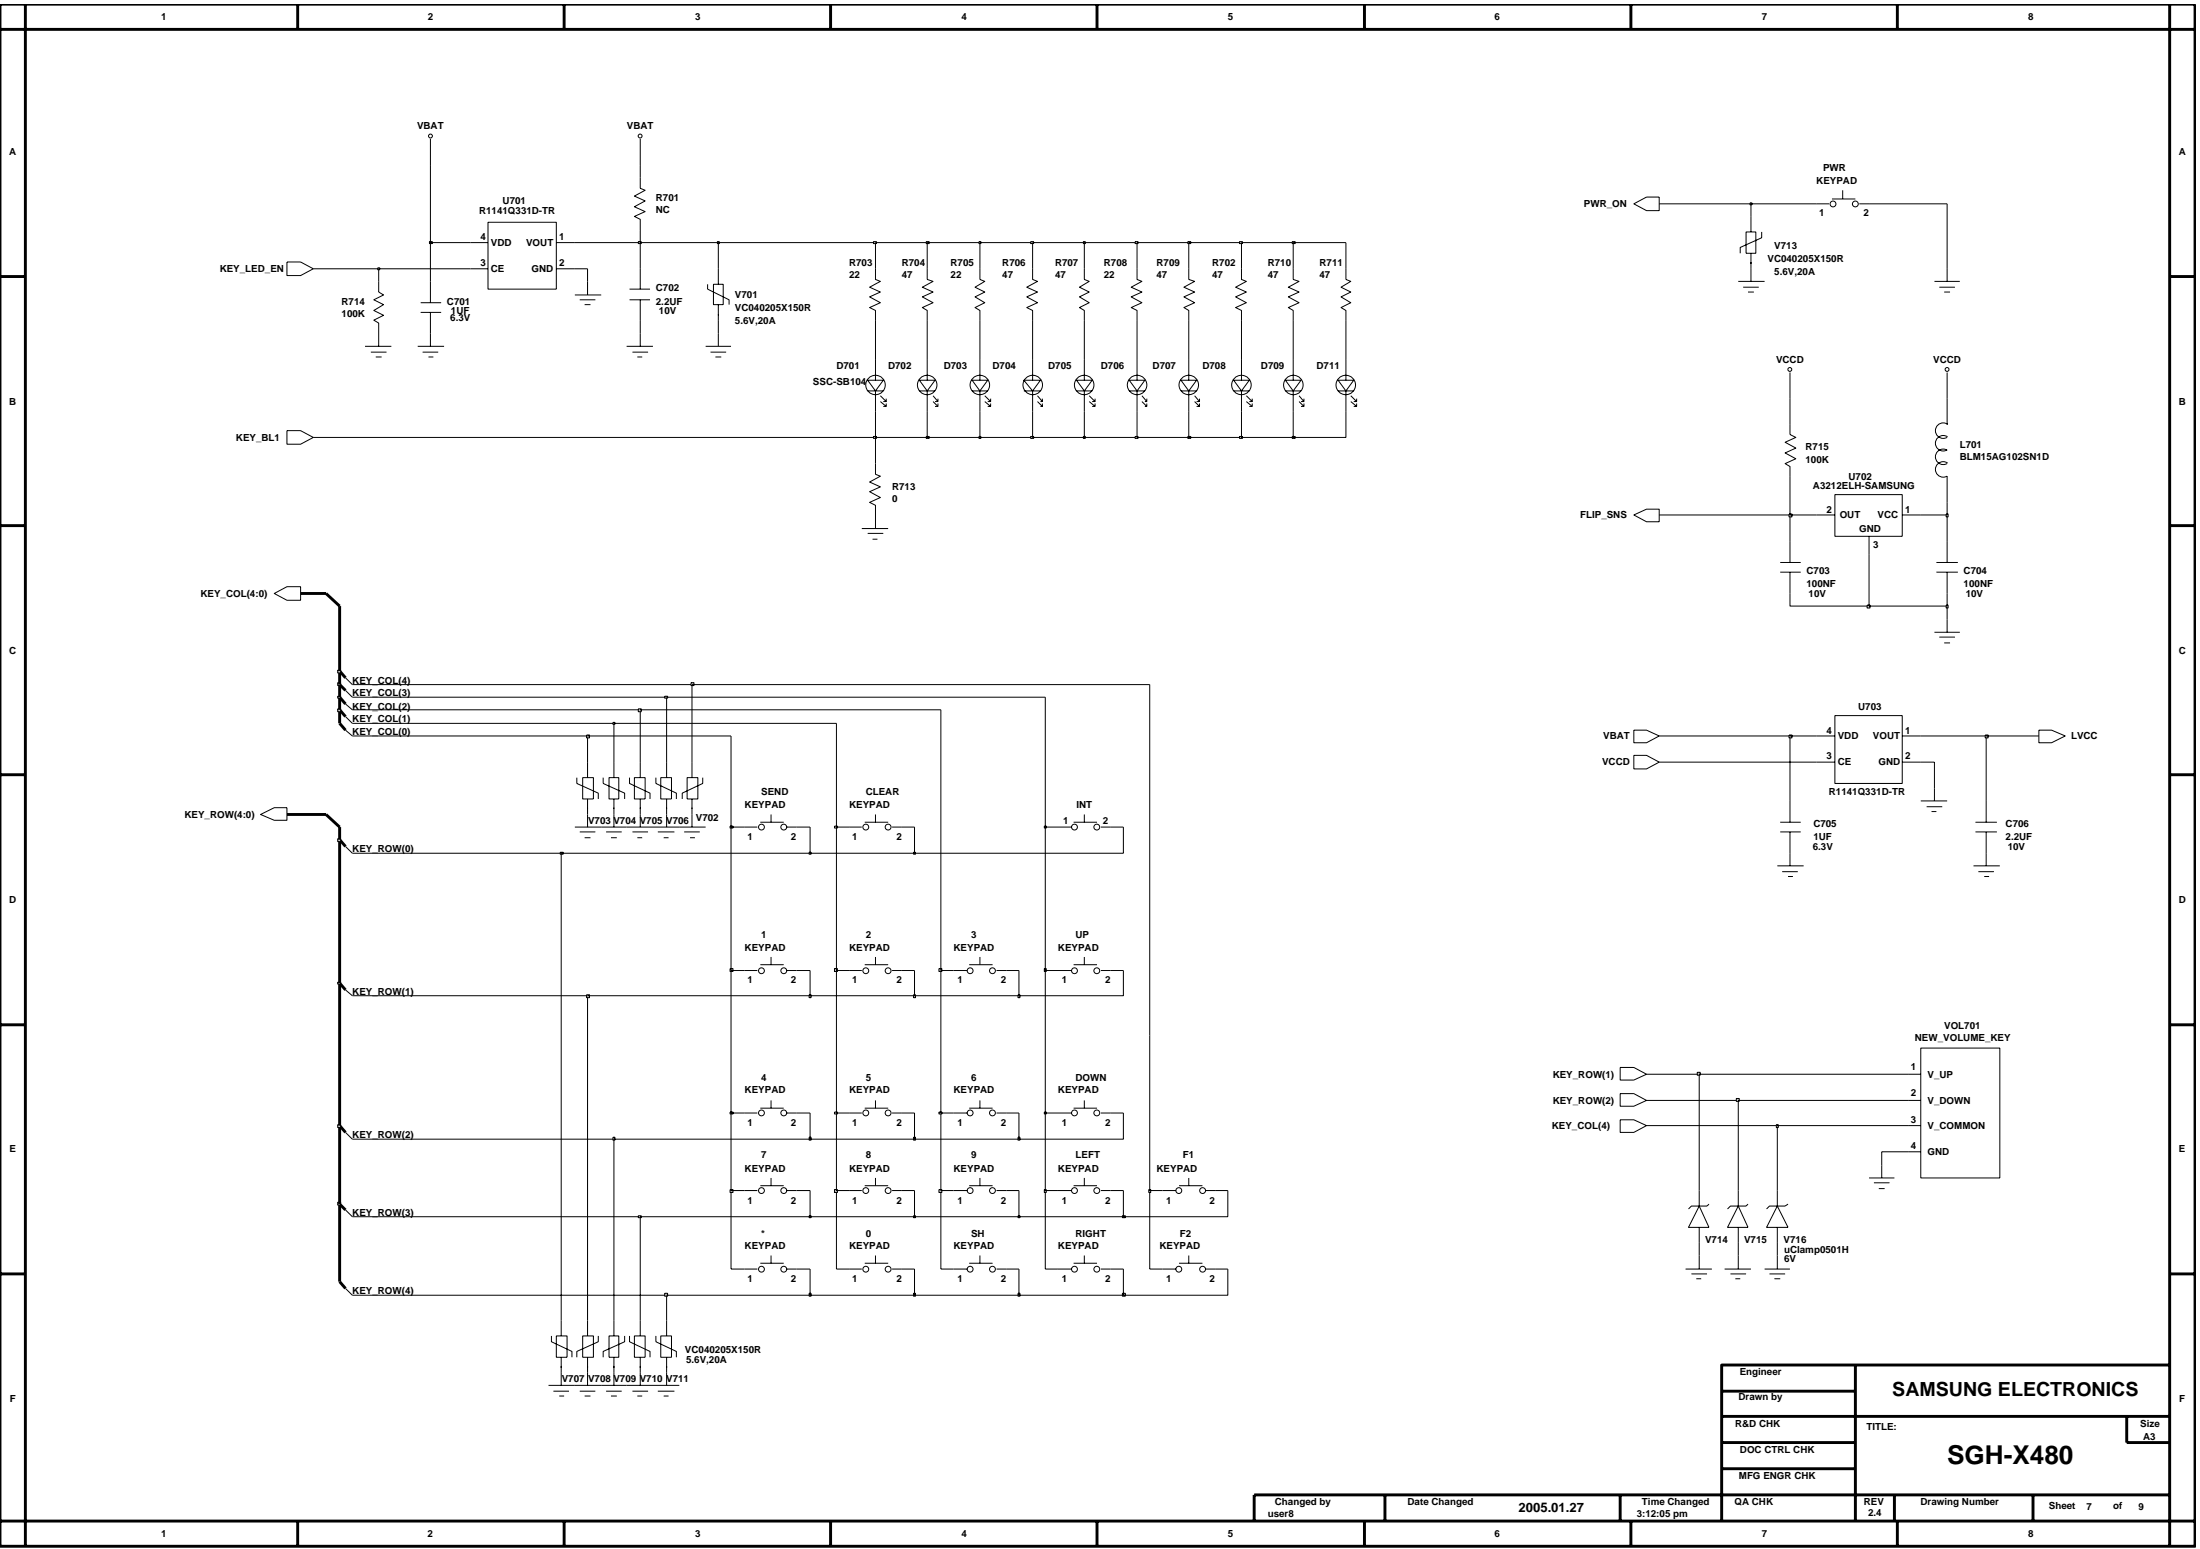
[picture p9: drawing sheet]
<svg xmlns="http://www.w3.org/2000/svg" width="192mm" height="135mm" viewBox="0 0 192 135" stroke-linecap="round" stroke-linejoin="round" font-family="sans-serif">
<g fill="none" stroke="#000" stroke-width=".09">
<path d="M37.5 12.1v2.3M42.6 19.4h5.9v5.8h-5.9zM55.9 15.5v.9l.4 .2-1 .5 1 .4-1 .5 1 .5-1 .4 .6 .2v1M55.9 12.1v2.3M142.5 17.8l1.1-.6h1.1v1.2h-1.1zM152.7 18.9v1.3M158.4 17.8h1.2M159.8 17.4h2M160.7 16.6v.8M162.2 17.8h.8M25 22.9h1.2l1.1 .5-1.1 .6h-1.2zM25 37.6h1.2l1.1 .6-1.1 .5h-1.2z"/>
<path d="M31.8 30.2h2.3M32.4 30.7h1.3M32.8 31.1h.5M33 24.5v1l.5 .2-.9 .5 .9 .4-.9 .5 .9 .4-.9 .4 .4 .3v2M36.4 30.2h2.3M36.7 27.2h1.8M36.7 26.4h1.8M36.9 30.7h1.3M37.4 31.1h.4M37.5 24.5v1.9M37.5 27.2v3M41 21.2h1.6"/>
<path d="M41 23.4h1.6M48.5 21.2h1.6M48.5 23.4h1.6M50.1 25.7h2.3M50.6 26.2h1.3M51 26.6h.5M51.3 24.5v1.2M54.7 30.2h2.3M54.9 26.2h1.8M54.9 25.2h1.8M55.2 30.7h1.3M55.6 31.1h.4"/>
<path d="M55.9 23.4v1.8M55.9 26.2v1.7M55.9 29.1v1.1M61.6 30.2h2.2M61.7 24.8v.4l1.9 1v.4M62 30.7h1.3M62.2 24.8h.9v1.8h-.9zM62.4 31.1h.5M62.7 23.4v1.4M62.7 26.6v1.3M62.7 29.1v1.1M75.7 33.2h1.4l-.7 .9z"/>
<path d="M75.7 34.1h1.4M76.4 23.4v1l.4 .1-.9 .6 .9 .4-.9 .4 .9 .5-.9 .4 .5 .3v.8M76.4 31.4v1.8M76.4 34.1v1.8M76.8 35l.5 .5M76.8 34.5l.5 .5M77.1 35h.2M77.1 35.5h.2M77.3 34.8v.2M77.3 35.2v.3M80.2 33.2h1.4l-.7 .9zM80.2 34.1h1.4"/>
<path d="M80.9 23.4v1l.5 .1-.9 .6 .9 .4-.9 .4 .9 .5-.9 .4 .4 .3v.8M80.9 31.4v1.8M80.9 34.1v1.8M81.4 35l.4 .5M81.4 34.5l.4 .5M81.6 35h.2M81.8 35.2v.3h-.2M81.8 34.8v.2M84.8 33.2h1.4l-.7 .9zM84.8 34.1h1.4M85.5 23.4v1l.4 .1-.8 .6 .8 .4-.8 .4 .8 .5-.8 .4 .4 .3v.8M85.5 31.4v1.8"/>
<path d="M85.5 34.1v1.8M85.9 35l.5 .5M85.9 34.5l.5 .5M86.2 35h.2M86.2 35.5h.2M86.4 34.8v.2M86.4 35.2v.3M89.3 33.2h1.5l-.7 .9zM89.3 34.1h1.5M90.1 23.4v1l.4 .1-.9 .6 .9 .4-.9 .4 .9 .5-.9 .4 .5 .3v.8M90.1 31.4v1.8M90.1 34.1v1.8"/>
<path d="M90.5 35l.4 .5M90.5 34.5l.4 .5M90.8 35h.1M90.8 35.5h.1M90.9 34.8v.2M90.9 35.2v.3M93.9 33.2h1.4l-.7 .9zM93.9 34.1h1.4M94.6 23.4v1l.4 .1-.8 .6 .8 .4-.8 .4 .8 .5-.8 .4 .4 .3v.8M94.6 31.4v1.8M94.6 34.1v1.8M95 35l.5 .5"/>
<path d="M95 34.5l.5 .5M95.3 35h.2M95.3 35.5h.2M95.5 34.8v.2M95.5 35.2v.3M98.5 33.2h1.4l-.7 .9zM98.5 34.1h1.4M99.2 23.4v1l.4 .1-.9 .6 .9 .4-.9 .4 .9 .5-.9 .4 .5 .3v.8M99.2 31.4v1.8M99.2 34.1v1.8M99.6 35l.4 .5M99.6 34.5l.4 .5"/>
<path d="M99.9 35h.1M100 35.2v.3h-.1M100 34.8v.2M103 33.2h1.4l-.7 .9zM103 34.1h1.4M103.7 23.4v1l.5 .1-.9 .6 .9 .4-.9 .4 .9 .5-.9 .4 .4 .3v.8M103.7 31.4v1.8M103.7 34.1v1.8M104.2 35l.4 .5M104.2 34.5l.4 .5M104.4 35h.2M104.4 35.5h.2"/>
<path d="M104.6 34.8v.2M104.6 35.2v.3M107.6 33.2h1.4l-.7 .9zM107.6 34.1h1.4M108.3 23.4v1l.4 .1-.9 .6 .9 .4-.9 .4 .9 .5-.9 .4 .5 .3v.8M108.3 31.4v1.8M108.3 34.1v1.8M108.7 35l.5 .5M108.7 34.5l.5 .5M109 35h.2M109.2 35.2v.3h-.2M109.2 34.8v.2"/>
<path d="M112.1 33.2h1.4l-.7 .9zM112.1 34.1h1.4M112.8 23.4v1l.5 .1-.9 .6 .9 .4-.9 .4 .9 .5-.9 .4 .4 .3v.8M112.8 31.4v1.8M112.8 34.1v1.8M113.3 35l.4 .5M113.3 34.5l.4 .5M113.5 35h.2M113.7 35.2v.3h-.2M113.7 34.8v.2M116.7 33.2h1.4l-.7 .9zM116.7 34.1h1.4"/>
<path d="M117.4 23.4v1l.4 .1-.8 .6 .8 .4-.8 .4 .8 .5-.8 .4 .4 .3v.8M117.4 31.4v1.8M117.4 34.1v1.8M117.8 35l.5 .5M117.8 34.5l.5 .5M118.1 35h.2M118.3 35.2v.3h-.2M118.3 34.8v.2M151.6 24.5h2.3M152.1 25.1h1.3M152.3 20.2h.9v1.9h-.9zM152.5 25.5h.5"/>
<path d="M152.7 22.1v2.4M153.7 20.2v.5l-1.9 .9v.5M156.1 37.1v.8l.6 .3-1 .4 1 .5-1 .4 1 .5-1 .4 .4 .3v.8M156.1 32.5v2.3M168.7 24.5h2.3M169.2 25.1h1.3M169.6 25.5h.5M169.9 39.3a.68 .68 0 0 0-1.1 .5 .68 .68 0 0 0 1.1 .6M169.9 23.4v1.1M169.9 32.5v4.6M169.9 37a.68 .68 0 0 0-1.1 .5 .68 .68 0 0 0 1.1 .7M169.9 38.1a.68 .68 0 0 0-1.1 .5 .68 .68 0 0 0 1.1 .6"/>
<path d="M23.9 51.8l1.1-.6h1.2v1.2h-1.2zM30.1 59.1l.6 .6M75.2 46.1h2.3M75.7 46.5h1.4M76.1 47h.4M76.4 40.4v1l.4 .1-.9 .5 .9 .5-.9 .4 .9 .5-.9 .4 .5 .3v2M142.5 44.9l1.1-.5h1.1v1.1h-1.1zM155.3 49.9h1.8M155.3 49.1h1.8M156.1 47.2v1.9M156.1 49.9v1.9M158.4 44.9h1.7"/>
<path d="M160.1 43.1h5.8v3.7h-5.8zM163 46.8v1.6M165.9 44.9h1.7M168.7 55.1h2.3M168.9 49.9h1.9M168.9 49.1h1.9M169.2 55.6h1.3M169.6 56.1h.5M169.9 41.5v2.3M169.9 47.2v1.9M169.9 49.9v1.9M169.9 54.1v1"/>
<path d="M169.9 40.4a.68 .68 0 0 0-1.1 .5 .68 .68 0 0 0 1.1 .6M22.7 71l1.2-.5h1.1v1.1h-1.1zM30.1 61.4l.6 .5M30.1 63.7l.6 .5M30.1 60.2l.6 .6M30.1 62.5l.6 .6M30.1 73.8l.6 .6M49 74.4v42.1M50.1 72.1h11.5M50.3 67.8v.5l1.9 .9v.5M50.6 72.6h1.3M50.8 67.8h1v1.9h-1z"/>
<path d="M51 73.1h.5M51.3 66.5v1.3M51.3 69.7v2.4M52.6 67.8v.5l1.9 .9v.5M52.9 72.6h1.3M53.1 67.8h.9v1.9h-.9zM53.3 73.1h.5M53.6 66.5v1.3M53.6 69.7v2.4M54.9 67.8v.5l1.8 .9v.5M55.2 72.6h1.3M55.3 67.8h1v1.9h-1z"/>
<path d="M55.6 73.1h.4M55.9 66.5v1.3M55.9 69.7v2.4M57.2 67.8v.5l1.8 .9v.5M57.4 72.6h1.4M57.6 67.8h1v1.9h-1zM57.9 73.1h.4M58.2 66.5v1.3M58.2 69.7v2.4M59.7 72.6h1.3M59.9 67.8h1v1.9h-1zM60.2 73.1h.4"/>
<path d="M60.4 66.5v1.3M60.4 69.7v2.4M61.3 67.8v.5l-1.8 .9v.5M65 72.1h1.1M66.3 71.7h2.1M67.3 71v.7M68.6 72.1h.9M74.1 72.1h1.1M75.4 71.7h2.1M76.4 71v.7M77.8 72.1h.9M92.3 72.1h1.2"/>
<path d="M93.7 71.7h2M94.6 71v.7M96 72.1h.9M142.5 65.9h1.1l1.1 .6-1.1 .6h-1.1zM142.5 63.7h1.1l1.1 .5-1.1 .6h-1.1zM155 75.5h2.3M155.3 72.6h1.8M155.3 71.7h1.8M155.5 76h1.3M156 76.5h.4M156.1 69.9v1.8M156.1 72.6v2.9"/>
<path d="M158.4 64.2h1.7M158.4 66.5h1.7M160.1 62.4h5.8v5.9h-5.8zM165.9 64.2h1.7M165.9 66.5h1.7M167.6 69.9h2.3M168.1 70.4h1.3M168.5 70.8h.4M168.7 68.8v1.1M172.2 75.5h2.2M172.3 72.6h1.9M172.3 71.7h1.9"/>
<path d="M172.6 76h1.3M173.1 76.5h.4M173.3 69.9v1.8M173.3 72.6v2.9M177.9 63.7h1.1l1.2 .5-1.2 .6h-1.1zM30.1 86.3l.6 .6M30.1 98.8l.6 .6M51.3 86.9v29.6M53.6 99.4v17.1M65 84.7h1.1M65 97.1h1.1M66.3 84.1h2.1"/>
<path d="M66.3 96.7h2.1M67.3 83.5v.6M67.3 96v.7M68.6 84.7h.9M68.6 97.1h.9M74.1 84.7h1.1M74.1 97.1h1.1M75.4 84.1h2.1M75.4 96.7h2.1M76.4 83.5v.6M76.4 96v.7M77.8 84.7h.9"/>
<path d="M77.8 97.1h.9M83.2 84.7h1.2M83.2 97.1h1.2M84.5 84.1h2.1M84.5 96.7h2.1M85.5 83.5v.6M85.5 96v.7M86.9 84.7h.9M86.9 97.1h.9M92.3 84.7h1.2M92.3 97.1h1.2M93.7 84.1h2"/>
<path d="M93.7 96.7h2M94.6 83.5v.6M94.6 96v.7M96 84.7h.9M96 97.1h.9M141.3 97.7h1.2l1.1 .5-1.1 .6h-1.2zM141.3 93.1h1.2l1.1 .6-1.1 .5h-1.2zM141.3 95.4h1.2l1.1 .6-1.1 .5h-1.2zM166.4 93.7h1.2M166.4 96h1.2M166.4 98.2h1.2M167.6 91.4h6.8v11.3h-6.8z"/>
<path d="M30.1 112.4l.6 .6h27.5v3.5M30.1 105.5l.6 .6M48.1 116.5v.5l1.8 .9v.5M48.5 116.5h1v1.9h-1zM49 118.4v2.4M50.8 116.5h1v1.9h-1zM51.3 118.4v2.4M52.2 116.5v.5l-1.9 .9v.5M53.1 116.5h.9v1.9h-.9zM53.6 118.4v2.4M54.5 116.5v.5l-1.9 .9v.5M54.9 116.5v.5l1.8 .9v.5"/>
<path d="M55.3 116.5h1v1.9h-1zM55.9 106.1v10.4M55.9 118.4v2.4M57.2 116.5v.5l1.8 .9v.5M57.6 116.5h1v1.9h-1zM58.2 118.4v2.4M65 110.7h1.1M65 103.8h1.1M66.3 110.2h2.1M66.3 103.4h2.1M67.3 102.7v.7M67.3 109.5v.7"/>
<path d="M68.6 110.7h.9M68.6 103.8h.9M74.1 110.7h1.1M74.1 103.8h1.1M75.4 110.2h2.1M75.4 103.4h2.1M76.4 102.7v.7M76.4 109.5v.7M77.8 110.7h.9M77.8 103.8h.9M83.2 110.7h1.2M83.2 103.8h1.2"/>
<path d="M84.5 110.2h2.1M84.5 103.4h2.1M85.5 102.7v.7M85.5 109.5v.7M86.9 110.7h.9M86.9 103.8h.9M92.3 110.7h1.2M92.3 103.8h1.2M93.7 110.2h2M93.7 103.4h2M94.6 102.7v.7M94.6 109.5v.7"/>
<path d="M96 110.7h.9M96 103.8h.9M101.4 110.7h1.2M101.4 103.8h1.2M102.8 110.2h2.1M102.8 103.4h2.1M103.7 102.7v.7M103.7 109.5v.7M105.1 110.7h.9M105.1 103.8h.9M147 110.7h2.3M147.5 111.1h1.4"/>
<path d="M148 111.5h.4M148.2 105.2l.9 1.9h-1.8zM148.2 103.8v1.4M148.2 107.1v1.3M148.2 109.5v1.2M149.1 105l-.2 .2h-1.4l-.2 .3M150.4 110.7h2.3M151 111.1h1.3M151.4 111.5h.4M151.6 105.2l.9 1.9h-1.8zM151.6 103.8v1.4M151.6 107.1v1.3"/>
<path d="M151.6 109.5v1.2M152.5 105l-.2 .2h-1.3l-.3 .3M153.9 110.7h2.2M154.4 111.1h1.3M154.8 111.5h.5M155 103.8v1.4M155 107.1v1.3M155 109.5v1.2M155 105.2l1 1.9h-1.9zM156 105l-.3 .2h-1.3l-.3 .3M163 102.7h2.3M163.5 103.2h1.3"/>
<path d="M163.9 103.7h.5M164.1 101.6v1.1M166.4 100.5h1.2M47.8 120.8h11.5M48.3 121.3h1.3M48.8 121.8h.4M50.6 121.3h1.3M51 121.8h.5M52.9 121.3h1.3M53.3 121.8h.5M55.2 121.3h1.3M55.6 121.8h.4"/>
<path d="M57.4 121.3h1.4M57.9 121.8h.4"/>
<circle cx="37.6" cy="11.9" r=".17"/>
<circle cx="55.8" cy="11.9" r=".17"/>
<circle cx="159.9" cy="17.8" r=".25"/>
<circle cx="161.8" cy="17.8" r=".25"/>
<circle cx="76.4" cy="33.6" r=".85"/>
<circle cx="80.9" cy="33.6" r=".85"/>
<circle cx="85.5" cy="33.6" r=".85"/>
<circle cx="90.1" cy="33.6" r=".85"/>
<circle cx="94.6" cy="33.6" r=".85"/>
<circle cx="99.2" cy="33.6" r=".85"/>
<circle cx="103.7" cy="33.6" r=".85"/>
<circle cx="108.3" cy="33.6" r=".85"/>
<circle cx="112.8" cy="33.6" r=".85"/>
<circle cx="117.4" cy="33.6" r=".85"/>
<circle cx="156.1" cy="32.2" r=".17"/>
<circle cx="169.8" cy="32.2" r=".17"/>
<circle cx="66.4" cy="72.1" r=".25"/>
<circle cx="68.4" cy="72.1" r=".25"/>
<circle cx="75.5" cy="72.1" r=".25"/>
<circle cx="77.5" cy="72.1" r=".25"/>
<circle cx="93.7" cy="72.1" r=".25"/>
<circle cx="95.7" cy="72.1" r=".25"/>
<circle cx="66.4" cy="84.7" r=".25"/>
<circle cx="66.4" cy="97.1" r=".25"/>
<circle cx="68.4" cy="84.7" r=".25"/>
<circle cx="68.4" cy="97.1" r=".25"/>
<circle cx="75.5" cy="84.7" r=".25"/>
<circle cx="75.5" cy="97.1" r=".25"/>
<circle cx="77.5" cy="84.7" r=".25"/>
<circle cx="77.5" cy="97.1" r=".25"/>
<circle cx="84.6" cy="84.7" r=".25"/>
<circle cx="84.6" cy="97.1" r=".25"/>
<circle cx="86.6" cy="84.7" r=".25"/>
<circle cx="86.6" cy="97.1" r=".25"/>
<circle cx="93.7" cy="84.7" r=".25"/>
<circle cx="93.7" cy="97.1" r=".25"/>
<circle cx="95.7" cy="84.7" r=".25"/>
<circle cx="95.7" cy="97.1" r=".25"/>
<circle cx="66.4" cy="110.7" r=".25"/>
<circle cx="66.4" cy="103.9" r=".25"/>
<circle cx="68.4" cy="110.7" r=".25"/>
<circle cx="68.4" cy="103.9" r=".25"/>
<circle cx="75.5" cy="110.7" r=".25"/>
<circle cx="75.5" cy="103.9" r=".25"/>
<circle cx="77.5" cy="110.7" r=".25"/>
<circle cx="77.5" cy="103.9" r=".25"/>
<circle cx="84.6" cy="110.7" r=".25"/>
<circle cx="84.6" cy="103.9" r=".25"/>
<circle cx="86.6" cy="110.7" r=".25"/>
<circle cx="86.6" cy="103.9" r=".25"/>
<circle cx="93.7" cy="110.7" r=".25"/>
<circle cx="93.7" cy="103.9" r=".25"/>
<circle cx="95.7" cy="110.7" r=".25"/>
<circle cx="95.7" cy="103.9" r=".25"/>
<circle cx="102.8" cy="110.7" r=".25"/>
<circle cx="102.8" cy="103.9" r=".25"/>
<circle cx="104.9" cy="110.7" r=".25"/>
<circle cx="104.9" cy="103.9" r=".25"/>
</g>
<path d="M29.6 58.5l.5 .6M29.6 59.7l.5 .5M29.6 60.8l.5 .6M29.6 63.1l.5 .6M29.6 61.9l.5 .6M29.6 73.2l.5 .6M29.6 85.8l.5 .5M29.6 98.2l.5 .6M29.6 105l.5 .5M29.6 111.8l.5 .6" fill="none" stroke="#000" stroke-width=".25"/>
<path d="M58 112.8h.2v.3h-.2z" fill-rule="evenodd" fill="#c2c2c2"/>
<path d="M58 112.8h.2v.3h-.2zM58.2 113h12.5" fill="none" stroke="#000" stroke-width=".09"/>
<path d="M70.6 112.8h.1v.3h-.1z" fill-rule="evenodd" fill="#c2c2c2"/>
<path d="M70.6 112.8h.2v.3h-.2zM70.7 110.7v2.3h9.1" fill="none" stroke="#000" stroke-width=".09"/>
<path d="M79.7 112.8h.2v.3h-.2z" fill-rule="evenodd" fill="#c2c2c2"/>
<path d="M79.7 112.8h.2v.3h-.2zM79.8 110.7v2.3h9.1" fill="none" stroke="#000" stroke-width=".09"/>
<path d="M88.8 112.8h.2v.3h-.2z" fill-rule="evenodd" fill="#c2c2c2"/>
<path d="M88.8 112.8h.2v.3h-.2zM88.9 110.7v2.3h9.1" fill="none" stroke="#000" stroke-width=".09"/>
<path d="M97.9 112.8h.3v.3h-.3z" fill-rule="evenodd" fill="#c2c2c2"/>
<g fill="none" stroke="#000" stroke-width=".09">
<path d="M30.7 106.1h25.2M63.8 103.8v6.9h1.2M69.5 110.7h1.2M73 103.8v6.9h1.1M78.7 110.7h1.1M82.1 103.8v6.9h1.1M87.8 110.7h1.1M91.2 103.8v6.9h1.1M96.9 110.7h1.1v2.3h9.1v-2.3h-1.1M97.9 112.8h.3v.3h-.3zM100.3 103.8v6.9h1.1M148.2 108.4v1.1"/>
<path d="M151.6 108.4v1.1M155 108.4v1.1"/>
</g>
<path d="M29.6 105v6.8" fill="none" stroke="#000" stroke-width=".25"/>
<path d="M55.7 106h.2v.2h-.2z" fill-rule="evenodd" fill="#c2c2c2"/>
<path d="M55.7 106h.2v.2h-.2zM55.9 106.1h14.8" fill="none" stroke="#000" stroke-width=".09"/>
<path d="M70.6 106h.1v.2h-.1z" fill-rule="evenodd" fill="#c2c2c2"/>
<path d="M70.6 106h.2v.2h-.2zM70.7 103.8v2.3h9.1" fill="none" stroke="#000" stroke-width=".09"/>
<path d="M79.7 106h.2v.2h-.2z" fill-rule="evenodd" fill="#c2c2c2"/>
<path d="M79.7 106h.2v.2h-.2zM79.8 103.8v2.3h9.1" fill="none" stroke="#000" stroke-width=".09"/>
<path d="M88.8 106h.2v.2h-.2z" fill-rule="evenodd" fill="#c2c2c2"/>
<path d="M88.8 106h.2v.2h-.2zM88.9 103.8v2.3h9.1" fill="none" stroke="#000" stroke-width=".09"/>
<path d="M97.9 106h.3v.2h-.3z" fill-rule="evenodd" fill="#c2c2c2"/>
<path d="M97.9 106h.3v.2h-.3zM98 103.8v2.3h9.1v-2.3" fill="none" stroke="#000" stroke-width=".09"/>
<path d="M29.5 104.9h.2v.2h-.2z" fill-rule="evenodd" fill="#c2c2c2"/>
<path d="M29.5 104.9h.2v.2h-.2z" fill="none" stroke="#000" stroke-width=".09"/>
<path d="M29.6 98.2v6.8" fill="none" stroke="#000" stroke-width=".25"/>
<path d="M63.7 103.8h.2v.2h-.2z" fill-rule="evenodd" fill="#c2c2c2"/>
<path d="M63.8 97.1v6.7h1.2M63.7 103.8h.2v.2h-.2zM69.5 103.8h1.2" fill="none" stroke="#000" stroke-width=".09"/>
<path d="M72.8 103.8h.2v.2h-.2z" fill-rule="evenodd" fill="#c2c2c2"/>
<path d="M73 97.1v6.7h1.1M72.8 103.8h.2v.2h-.2zM78.7 103.8h1.1" fill="none" stroke="#000" stroke-width=".09"/>
<path d="M81.9 103.8h.3v.2h-.3z" fill-rule="evenodd" fill="#c2c2c2"/>
<path d="M82.1 97.1v6.7h1.1M81.9 103.8h.3v.2h-.3zM87.8 103.8h1.1" fill="none" stroke="#000" stroke-width=".09"/>
<path d="M91.1 103.8h.2v.2h-.2z" fill-rule="evenodd" fill="#c2c2c2"/>
<path d="M91.2 97.1v6.7h1.1M91.1 103.8h.2v.2h-.2zM96.9 103.8h1.1" fill="none" stroke="#000" stroke-width=".09"/>
<path d="M100.2 103.8h.2v.2h-.2z" fill-rule="evenodd" fill="#c2c2c2"/>
<path d="M30.7 99.4h22.9M100.3 90.3v13.5h1.1M148.2 93.7v10.1M151.6 96v7.8M155 98.2v5.6M100.2 103.8h.2v.2h-.2zM106 103.8h1.1M166.4 100.5h-2.3v1.1" fill="none" stroke="#000" stroke-width=".09"/>
<path d="M53.5 99.2h.1v.2h-.1z" fill-rule="evenodd" fill="#c2c2c2"/>
<path d="M53.5 99.2h.1v.3h-.1zM53.6 99.4h17.1" fill="none" stroke="#000" stroke-width=".09"/>
<path d="M70.6 99.2h.1v.2h-.1z" fill-rule="evenodd" fill="#c2c2c2"/>
<path d="M70.6 99.2h.2v.3h-.2zM70.7 97.1v2.3h9.1" fill="none" stroke="#000" stroke-width=".09"/>
<path d="M79.7 99.2h.2v.2h-.2z" fill-rule="evenodd" fill="#c2c2c2"/>
<path d="M79.7 99.2h.2v.3h-.2zM79.8 97.1v2.3h9.1" fill="none" stroke="#000" stroke-width=".09"/>
<path d="M88.8 99.2h.2v.2h-.2z" fill-rule="evenodd" fill="#c2c2c2"/>
<path d="M88.8 99.2h.2v.3h-.2zM88.9 97.1v2.3h9.1v-2.3" fill="none" stroke="#000" stroke-width=".09"/>
<path d="M29.5 98.1h.2v.2h-.2z" fill-rule="evenodd" fill="#c2c2c2"/>
<path d="M29.5 98.1h.2v.3h-.2zM143.6 98.2h11.4" fill="none" stroke="#000" stroke-width=".09"/>
<path d="M29.6 85.8v12.4" fill="none" stroke="#000" stroke-width=".25"/>
<path d="M154.9 98.1h.2v.2h-.2z" fill-rule="evenodd" fill="#c2c2c2"/>
<path d="M155 98.1h.1v.3h-.1zM155 98.2h11.4" fill="none" stroke="#000" stroke-width=".09"/>
<path d="M63.7 97h.2v.2h-.2z" fill-rule="evenodd" fill="#c2c2c2"/>
<path d="M63.7 97h.2v.2h-.2zM63.8 84.7v12.4h1.2M69.5 97.1h1.2" fill="none" stroke="#000" stroke-width=".09"/>
<path d="M72.8 97h.2v.2h-.2z" fill-rule="evenodd" fill="#c2c2c2"/>
<path d="M72.8 97h.2v.2h-.2zM73 84.7v12.4h1.1M78.7 97.1h1.1" fill="none" stroke="#000" stroke-width=".09"/>
<path d="M81.9 97h.3v.2h-.3z" fill-rule="evenodd" fill="#c2c2c2"/>
<path d="M81.9 97h.3v.2h-.3zM82.1 84.7v12.4h1.1M87.8 97.1h1.1" fill="none" stroke="#000" stroke-width=".09"/>
<path d="M91.1 97h.2v.2h-.2z" fill-rule="evenodd" fill="#c2c2c2"/>
<path d="M91.1 97h.2v.2h-.2zM91.2 84.7v12.4h1.1M96.9 97.1h1.1M143.6 96h8" fill="none" stroke="#000" stroke-width=".09"/>
<path d="M151.5 95.8h.2v.3h-.2z" fill-rule="evenodd" fill="#c2c2c2"/>
<path d="M143.6 93.7h4.6M151.5 95.8h.2v.3h-.2zM151.6 96h14.8" fill="none" stroke="#000" stroke-width=".09"/>
<path d="M148.1 93.5h.2v.3h-.2z" fill-rule="evenodd" fill="#c2c2c2"/>
<path d="M100.3 59.7v30.6M30.7 86.9h20.6M148.1 93.5h.2v.3h-.2zM148.2 93.7h18.2" fill="none" stroke="#000" stroke-width=".09"/>
<path d="M51.2 86.8h.2v.2h-.2z" fill-rule="evenodd" fill="#c2c2c2"/>
<path d="M51.2 86.8h.2v.2h-.2zM51.3 86.9h19.4" fill="none" stroke="#000" stroke-width=".09"/>
<path d="M70.6 86.8h.1v.2h-.1z" fill-rule="evenodd" fill="#c2c2c2"/>
<path d="M70.6 86.8h.2v.2h-.2zM70.7 84.7v2.2h9.1" fill="none" stroke="#000" stroke-width=".09"/>
<path d="M79.7 86.8h.2v.2h-.2z" fill-rule="evenodd" fill="#c2c2c2"/>
<path d="M79.7 86.8h.2v.2h-.2zM79.8 84.7v2.2h9.1" fill="none" stroke="#000" stroke-width=".09"/>
<path d="M88.8 86.8h.2v.2h-.2z" fill-rule="evenodd" fill="#c2c2c2"/>
<path d="M88.8 86.8h.2v.2h-.2zM88.9 84.7v2.2h9.1v-2.2" fill="none" stroke="#000" stroke-width=".09"/>
<path d="M29.5 85.7h.2v.1h-.2z" fill-rule="evenodd" fill="#c2c2c2"/>
<path d="M29.5 85.7h.2v.1h-.2z" fill="none" stroke="#000" stroke-width=".09"/>
<path d="M29.6 73.2v12.6" fill="none" stroke="#000" stroke-width=".25"/>
<path d="M63.7 84.5h.2v.2h-.2z" fill-rule="evenodd" fill="#c2c2c2"/>
<path d="M63.8 72.1v12.6h1.2M63.7 84.5h.2v.2h-.2zM69.5 84.7h1.2" fill="none" stroke="#000" stroke-width=".09"/>
<path d="M72.8 84.5h.2v.2h-.2z" fill-rule="evenodd" fill="#c2c2c2"/>
<path d="M73 72.1v12.6h1.1M72.8 84.5h.2v.2h-.2zM78.7 84.7h1.1" fill="none" stroke="#000" stroke-width=".09"/>
<path d="M81.9 84.5h.3v.2h-.3z" fill-rule="evenodd" fill="#c2c2c2"/>
<path d="M82.1 61.9v22.8h1.1M81.9 84.5h.3v.2h-.3zM87.8 84.7h1.1" fill="none" stroke="#000" stroke-width=".09"/>
<path d="M91.1 84.5h.2v.2h-.2z" fill-rule="evenodd" fill="#c2c2c2"/>
<path d="M30.7 74.4h18.3M91.2 72.1v12.6h1.1M91.1 84.5h.2v.2h-.2zM96.9 84.7h1.1" fill="none" stroke="#000" stroke-width=".09"/>
<path d="M48.9 74.3h.2v.2h-.2z" fill-rule="evenodd" fill="#c2c2c2"/>
<path d="M48.9 74.3h.2v.2h-.2zM49 74.4h21.7" fill="none" stroke="#000" stroke-width=".09"/>
<path d="M70.6 74.3h.1v.2h-.1z" fill-rule="evenodd" fill="#c2c2c2"/>
<path d="M70.6 74.3h.2v.2h-.2zM70.7 72.1v2.3h9.1" fill="none" stroke="#000" stroke-width=".09"/>
<path d="M79.7 74.3h.2v.2h-.2z" fill-rule="evenodd" fill="#c2c2c2"/>
<path d="M79.7 74.3h.2v.2h-.2zM79.8 72.1v2.3h18.2v-2.3" fill="none" stroke="#000" stroke-width=".09"/>
<path d="M29.5 73.1h.2v.3h-.2z" fill-rule="evenodd" fill="#c2c2c2"/>
<path d="M29.5 73.2h.2v.2h-.2z" fill="none" stroke="#000" stroke-width=".09"/>
<path d="M29.6 72.1v1.1" fill="none" stroke="#000" stroke-width=".25"/>
<path d="M63.7 72.1h.2v.1h-.2z" fill-rule="evenodd" fill="#c2c2c2"/>
<path d="M63.7 72.1h.2v.1h-.2zM63.8 64.2v7.9h1.2M69.5 72.1h1.2" fill="none" stroke="#000" stroke-width=".09"/>
<path d="M72.8 72.1h.2v.1h-.2z" fill-rule="evenodd" fill="#c2c2c2"/>
<path d="M72.8 72.1h.2v.1h-.2zM73 63.1v9h1.1M78.7 72.1h1.1" fill="none" stroke="#000" stroke-width=".09"/>
<path d="M91.1 72.1h.2v.1h-.2z" fill-rule="evenodd" fill="#c2c2c2"/>
<path d="M60.4 59.7v6.8M30.7 64.2h20.6v2.3M53.6 63.1v3.4M55.9 61.9v4.6M58.2 60.8v5.7M91.1 72.1h.2v.1h-.2zM91.2 60.8v11.3h1.1M96.9 72.1h1.1M144.7 66.5h13.7M156.1 64.2v5.7M167.6 66.5h1.1v2.3M173.3 64.2v5.7" fill="none" stroke="#000" stroke-width=".09"/>
<path d="M25 71h3.4" fill="none" stroke="#000" stroke-width=".25"/>
<path d="M51.2 64.1h.2v.3h-.2z" fill-rule="evenodd" fill="#c2c2c2"/>
<path d="M51.2 64.1h.2v.3h-.2zM51.3 64.2h12.5M144.7 64.2h11.4" fill="none" stroke="#000" stroke-width=".09"/>
<path d="M156.1 64.1h.2v.3h-.2z" fill-rule="evenodd" fill="#c2c2c2"/>
<path d="M156.1 64.1h.2v.3h-.2zM156.1 64.2h2.3M167.6 64.2h5.7" fill="none" stroke="#000" stroke-width=".09"/>
<path d="M173.2 64.1h.2v.3h-.2z" fill-rule="evenodd" fill="#c2c2c2"/>
<path d="M30.7 63.1h22.9M173.2 64.1h.2v.3h-.2zM173.3 64.2h4.6" fill="none" stroke="#000" stroke-width=".09"/>
<path d="M29.6 61.9v1.2" fill="none" stroke="#000" stroke-width=".25"/>
<path d="M53.5 63h.1v.2h-.1z" fill-rule="evenodd" fill="#c2c2c2"/>
<path d="M53.5 63h.1v.2h-.1zM53.6 63.1h19.4" fill="none" stroke="#000" stroke-width=".09"/>
<path d="M29.5 61.8h.2v.3h-.2z" fill-rule="evenodd" fill="#c2c2c2"/>
<path d="M29.5 61.8h.2v.3h-.2zM30.7 61.9h25.2" fill="none" stroke="#000" stroke-width=".09"/>
<path d="M29.6 60.8v1.1" fill="none" stroke="#000" stroke-width=".25"/>
<path d="M55.7 61.8h.2v.3h-.2z" fill-rule="evenodd" fill="#c2c2c2"/>
<path d="M55.7 61.8h.2v.3h-.2zM55.9 61.9h26.2" fill="none" stroke="#000" stroke-width=".09"/>
<path d="M29.5 60.7h.2v.2h-.2z" fill-rule="evenodd" fill="#c2c2c2"/>
<path d="M29.5 60.7h.2v.2h-.2zM30.7 60.8h27.5" fill="none" stroke="#000" stroke-width=".09"/>
<path d="M29.6 59.7v1.1" fill="none" stroke="#000" stroke-width=".25"/>
<path d="M58 60.7h.2v.2h-.2z" fill-rule="evenodd" fill="#c2c2c2"/>
<path d="M58 60.7h.2v.2h-.2zM58.2 60.8h33" fill="none" stroke="#000" stroke-width=".09"/>
<path d="M29.5 59.5h.2v.3h-.2z" fill-rule="evenodd" fill="#c2c2c2"/>
<path d="M29.5 59.5h.2v.3h-.2zM30.7 59.7h29.7" fill="none" stroke="#000" stroke-width=".09"/>
<path d="M29.6 58.5v1.2" fill="none" stroke="#000" stroke-width=".25"/>
<path d="M60.3 59.5h.2v.3h-.2z" fill-rule="evenodd" fill="#c2c2c2"/>
<path d="M60.3 59.5h.2v.3h-.2zM60.4 59.7h39.9" fill="none" stroke="#000" stroke-width=".09"/>
<path d="M29.5 58.4h.2v.3h-.2z" fill-rule="evenodd" fill="#c2c2c2"/>
<path d="M29.5 58.4h.2v.3h-.2zM156.1 51.8v1.1h6.9M169.9 52.9v1.2" fill="none" stroke="#000" stroke-width=".09"/>
<path d="M29.6 52.9v5.6" fill="none" stroke="#000" stroke-width=".25"/>
<path d="M162.9 52.8h.2v.2h-.2z" fill-rule="evenodd" fill="#c2c2c2"/>
<path d="M162.9 52.8h.2v.2h-.2zM163 48.4v4.5h6.9" fill="none" stroke="#000" stroke-width=".09"/>
<path d="M169.8 52.8h.1v.2h-.1z" fill-rule="evenodd" fill="#c2c2c2"/>
<path d="M144.7 44.9h11.4v2.3M169.8 52.8h.1v.2h-.1zM169.9 44.9v2.3M169.9 51.8v1.1" fill="none" stroke="#000" stroke-width=".09"/>
<path d="M26.2 51.8h2.2" fill="none" stroke="#000" stroke-width=".25"/>
<path d="M156.1 44.8h.2v.3h-.2z" fill-rule="evenodd" fill="#c2c2c2"/>
<path d="M156.1 44.8h.2v.3h-.2zM156.1 41.5v3.4h2.3M167.6 44.9h2.3" fill="none" stroke="#000" stroke-width=".09"/>
<path d="M169.8 44.8h.1v.3h-.1z" fill-rule="evenodd" fill="#c2c2c2"/>
<path d="M27.3 38.2h49.1v2.2M169.8 44.8h.1v.3h-.1zM169.9 43.8v1.1" fill="none" stroke="#000" stroke-width=".09"/>
<path d="M76.2 38.1h.3v.1h-.3z" fill-rule="evenodd" fill="#c2c2c2"/>
<path d="M76.2 38.1h.3v.1h-.3zM76.4 35.9v2.3h4.5" fill="none" stroke="#000" stroke-width=".09"/>
<path d="M80.8 38.1h.2v.1h-.2z" fill-rule="evenodd" fill="#c2c2c2"/>
<path d="M80.8 38.1h.3v.1h-.3zM80.9 35.9v2.3h4.6" fill="none" stroke="#000" stroke-width=".09"/>
<path d="M85.4 38.1h.2v.1h-.2z" fill-rule="evenodd" fill="#c2c2c2"/>
<path d="M85.4 38.1h.2v.1h-.2zM85.5 35.9v2.3h4.6" fill="none" stroke="#000" stroke-width=".09"/>
<path d="M89.9 38.1h.3v.1h-.3z" fill-rule="evenodd" fill="#c2c2c2"/>
<path d="M89.9 38.1h.3v.1h-.3zM90.1 35.9v2.3h4.5" fill="none" stroke="#000" stroke-width=".09"/>
<path d="M94.5 38.1h.2v.1h-.2z" fill-rule="evenodd" fill="#c2c2c2"/>
<path d="M94.5 38.1h.2v.1h-.2zM94.6 35.9v2.3h4.6" fill="none" stroke="#000" stroke-width=".09"/>
<path d="M99 38.1h.3v.1h-.3z" fill-rule="evenodd" fill="#c2c2c2"/>
<path d="M99 38.1h.3v.1h-.3zM99.2 35.9v2.3h4.5" fill="none" stroke="#000" stroke-width=".09"/>
<path d="M103.6 38.1h.3v.1h-.3z" fill-rule="evenodd" fill="#c2c2c2"/>
<path d="M103.6 38.1h.3v.1h-.3zM103.7 35.9v2.3h4.6" fill="none" stroke="#000" stroke-width=".09"/>
<path d="M108.1 38.1h.3v.1h-.3z" fill-rule="evenodd" fill="#c2c2c2"/>
<path d="M108.1 38.1h.3v.1h-.3zM108.3 35.9v2.3h4.5" fill="none" stroke="#000" stroke-width=".09"/>
<path d="M112.7 38.1h.3v.1h-.3z" fill-rule="evenodd" fill="#c2c2c2"/>
<g fill="none" stroke="#000" stroke-width=".09">
<path d="M27.3 23.4h5.7v1.1M37.5 21.2v3.3M51.3 23.4v1.1M55.9 27.9v1.2M62.7 27.9v1.2M76.4 27.9v3.5M80.9 27.9v3.5M85.5 27.9v3.5M90.1 27.9v3.5M94.6 27.9v3.5M99.2 27.9v3.5M103.7 27.9v3.5"/>
<path d="M108.3 27.9v3.5M112.7 38.1h.3v.1h-.3zM112.8 35.9v2.3h4.6v-2.3M112.8 27.9v3.5M117.4 27.9v3.5M156.1 34.8v2.3"/>
</g>
<path d="M32.9 23.3h.2v.2h-.2z" fill-rule="evenodd" fill="#c2c2c2"/>
<g fill="none" stroke="#000" stroke-width=".09">
<path d="M169.9 17.8v5.6M32.9 23.4h.2v.1h-.2zM33 23.4h8M50.1 23.4h1.2M55.9 21.2v2.2M62.7 21.2v2.2M76.4 21.2v2.2M80.9 21.2v2.2M85.5 21.2v2.2M90.1 21.2v2.2M94.6 21.2v2.2M99.2 21.2v2.2"/>
<path d="M103.7 21.2v2.2M108.3 21.2v2.2M112.8 21.2v2.2M117.4 21.2v2.2"/>
</g>
<path d="M37.5 21.1h.2v.1h-.2z" fill-rule="evenodd" fill="#c2c2c2"/>
<path d="M37.5 14.4v6.8h3.5M37.5 21.1h.2v.1h-.2zM50.1 21.2h5.8" fill="none" stroke="#000" stroke-width=".09"/>
<path d="M55.7 21.1h.2v.1h-.2z" fill-rule="evenodd" fill="#c2c2c2"/>
<path d="M55.7 21.1h.2v.1h-.2zM55.9 20.1v1.1h6.8" fill="none" stroke="#000" stroke-width=".09"/>
<path d="M62.6 21.1h.1v.1h-.1z" fill-rule="evenodd" fill="#c2c2c2"/>
<path d="M62.6 21.1h.1v.1h-.1zM62.7 21.2h13.7" fill="none" stroke="#000" stroke-width=".09"/>
<path d="M76.2 21.1h.3v.1h-.3z" fill-rule="evenodd" fill="#c2c2c2"/>
<path d="M76.2 21.1h.3v.1h-.3zM76.4 21.2h4.5" fill="none" stroke="#000" stroke-width=".09"/>
<path d="M80.8 21.1h.2v.1h-.2z" fill-rule="evenodd" fill="#c2c2c2"/>
<path d="M80.8 21.1h.3v.1h-.3zM80.9 21.2h4.6" fill="none" stroke="#000" stroke-width=".09"/>
<path d="M85.4 21.1h.2v.1h-.2z" fill-rule="evenodd" fill="#c2c2c2"/>
<path d="M85.4 21.1h.2v.1h-.2zM85.5 21.2h4.6" fill="none" stroke="#000" stroke-width=".09"/>
<path d="M89.9 21.1h.3v.1h-.3z" fill-rule="evenodd" fill="#c2c2c2"/>
<path d="M89.9 21.1h.3v.1h-.3zM90.1 21.2h4.5" fill="none" stroke="#000" stroke-width=".09"/>
<path d="M94.5 21.1h.2v.1h-.2z" fill-rule="evenodd" fill="#c2c2c2"/>
<path d="M94.5 21.1h.2v.1h-.2zM94.6 21.2h4.6" fill="none" stroke="#000" stroke-width=".09"/>
<path d="M99 21.1h.3v.1h-.3z" fill-rule="evenodd" fill="#c2c2c2"/>
<path d="M99 21.1h.3v.1h-.3zM99.2 21.2h4.5" fill="none" stroke="#000" stroke-width=".09"/>
<path d="M103.6 21.1h.3v.1h-.3z" fill-rule="evenodd" fill="#c2c2c2"/>
<path d="M103.6 21.1h.3v.1h-.3zM103.7 21.2h4.6" fill="none" stroke="#000" stroke-width=".09"/>
<path d="M108.1 21.1h.3v.1h-.3z" fill-rule="evenodd" fill="#c2c2c2"/>
<path d="M108.1 21.1h.3v.1h-.3zM108.3 21.2h4.5" fill="none" stroke="#000" stroke-width=".09"/>
<path d="M112.7 21.1h.3v.1h-.3z" fill-rule="evenodd" fill="#c2c2c2"/>
<path d="M144.7 17.8h8v1.1M112.7 21.1h.3v.1h-.3zM112.8 21.2h4.6" fill="none" stroke="#000" stroke-width=".09"/>
<path d="M152.6 17.7h.2v.2h-.2z" fill-rule="evenodd" fill="#c2c2c2"/>
<path d="M55.9 14.4v1.1M152.7 17.7h.1v.2h-.1zM152.7 17.8h5.7M163 17.8h6.9" fill="none" stroke="#000" stroke-width=".09"/>
<g fill="none" stroke="#000" stroke-width=".25">
<path d="M0 .4h191.5v134.5h-191.5zM0 2.6h191.5M2.2 .4v134.5M26 .4v2.2M49.2 .4v2.2M72.5 .4v2.2M95.7 .4v2.2M119 .4v2.2M142.3 .4v2.2M165.5 .4v2.2M189.3 .4v134.5M0 24.1h2.2"/>
<path d="M189.3 24.1h2.2M0 45.8h2.2M28.4 51.8l1.2 1.1M189.3 45.8h2.2M0 67.6h2.2M28.4 71l1.2 1.1M189.3 67.6h2.2M0 89.4h2.2M189.3 89.4h2.2M0 111.1h2.2M161.8 119.1v13.6M189.3 119.1h-39.1v13.6"/>
<path d="M189.3 111.1h2.2M0 132.7h191.5M26 132.7v2.2M49.2 132.7v2.2M72.5 132.7v2.2M95.7 132.7v2.2M119 132.7v2.2M120.8 130.4v2.3M141.3 130.4v2.3M142.3 132.7v2.2M150.2 121.3h11.6M150.2 123.5h39.1"/>
<path d="M150.2 125.8h11.6M150.2 128.1h11.6M165.3 130.4v2.3M165.5 132.7v2.2M177.3 130.4v2.3M185.5 123.5v2.3h3.8M189.3 130.4h-79.9v2.3"/>
</g>
<text font-size="2.3" x="169.8" y="127.7">SGH-X480</text>
<text font-size="1.7" x="165.1" y="121.8">SAMSUNG ELECTRONICS</text>
<text font-size="1.1" x="132.5" y="131.9">2005.01.27</text>
<g font-size=".8">
<text x="14.1" y="1.8">1</text>
<text x="37.3" y="1.8">2</text>
<text x="60.6" y="1.8">3</text>
<text x="83.9" y="1.8">4</text>
<text x="107.1" y="1.8">5</text>
<text x="130.4" y="1.8">6</text>
<text x="153.7" y="1.8">7</text>
<text x="176.9" y="1.8">8</text>
<text x="36.4" y="11.2">VBAT</text>
<text x="54.7" y="11.2">VBAT</text>
<text x=".8" y="13.5">A</text>
<text x="43.8" y="17.8">U701</text>
<text x="57.2" y="17.5">R701</text>
<text x="158.4" y="16">KEYPAD</text>
<text x="159" y="14.9">PWR</text>
<text x="190.1" y="13.5">A</text>
<text x="19.2" y="23.7">KEY_LED_EN</text>
<text x="41.8" y="18.7">R1141Q331D-TR</text>
<text x="41.9" y="20.9">4</text>
<text x="41.9" y="23.2">3</text>
<text x="42.8" y="21.5">VDD</text>
<text x="42.8" y="23.7">CE</text>
<text x="45.9" y="21.5">VOUT</text>
<text x="46.4" y="23.7">GND</text>
<text x="48.8" y="20.9">1</text>
<text x="48.8" y="23.2">2</text>
<text x="57.2" y="18.6">NC</text>
<text x="74.1" y="23.2">R703</text>
<text x="78.7" y="23.2">R704</text>
<text x="82.9" y="23.2">R705</text>
<text x="87.4" y="23.2">R706</text>
<text x="92" y="23.2">R707</text>
<text x="96.3" y="23.2">R708</text>
<text x="100.9" y="23.2">R709</text>
<text x="105.7" y="23.2">R702</text>
<text x="110.6" y="23.2">R710</text>
<text x="115.1" y="23.2">R711</text>
<text x="138.2" y="18.1">PWR_ON</text>
<text x="154.2" y="22.8">VC040205X150R</text>
<text x="154.8" y="21.7">V713</text>
<text x="158.7" y="18.9">1</text>
<text x="162.6" y="18.9">2</text>
<text x="29.8" y="27.7">100K</text>
<text x="29.8" y="26.6">R714</text>
<text x="39" y="26.6">C701</text>
<text x="39.3" y="28">6.3V</text>
<text x="39.3" y="27.4">1UF</text>
<text x="57.2" y="26.6">2.2UF</text>
<text x="57.2" y="25.4">C702</text>
<text x="57.5" y="27.4">10V</text>
<text x="64.1" y="28.3">5.6V,20A</text>
<text x="64.1" y="26">V701</text>
<text x="64.1" y="27.2">VC040205X150R</text>
<text x="74.1" y="24.3">22</text>
<text x="78.7" y="24.3">47</text>
<text x="82.9" y="24.3">22</text>
<text x="87.4" y="24.3">47</text>
<text x="92" y="24.3">47</text>
<text x="96.3" y="24.3">22</text>
<text x="100.9" y="24.3">47</text>
<text x="105.7" y="24.3">47</text>
<text x="110.6" y="24.3">47</text>
<text x="115.1" y="24.3">47</text>
<text x="154.8" y="24">5.6V,20A</text>
<text x=".8" y="35.3">B</text>
<text x="70.9" y="33.6">SSC-SB104</text>
<text x="73" y="32.2">D701</text>
<text x="77.5" y="32.2">D702</text>
<text x="82.3" y="32.2">D703</text>
<text x="86.6" y="32.2">D704</text>
<text x="91.4" y="32.2">D705</text>
<text x="96" y="32.2">D706</text>
<text x="100.5" y="32.2">D707</text>
<text x="104.9" y="32.2">D708</text>
<text x="110" y="32.2">D709</text>
<text x="114.8" y="32.2">D711</text>
<text x="154.9" y="31.7">VCCD</text>
<text x="168.6" y="31.7">VCCD</text>
<text x="190.1" y="35.3">B</text>
<text x="20.6" y="38.4">KEY_BL1</text>
<text x="157.5" y="40.4">100K</text>
<text x="157.5" y="39.2">R715</text>
<text x="161.2" y="41.8">U702</text>
<text x="171" y="39">L701</text>
<text x="171" y="40.1">BLM15AG102SN1D</text>
<text x="77.8" y="43.8">0</text>
<text x="77.8" y="42.7">R713</text>
<text x="137.8" y="45.2">FLIP_SNS</text>
<text x="158.2" y="42.7">A3212ELH-SAMSUNG</text>
<text x="159.3" y="44.7">2</text>
<text x="160.5" y="45.2">OUT</text>
<text x="162.2" y="46.4">GND</text>
<text x="163.4" y="47.8">3</text>
<text x="163.8" y="45.2">VCC</text>
<text x="166.2" y="44.7">1</text>
<text x="17.5" y="52.1">KEY_COL(4:0)</text>
<text x="157.6" y="51.2">100NF</text>
<text x="157.6" y="50.1">C703</text>
<text x="157.8" y="52.1">10V</text>
<text x="171.3" y="51.2">100NF</text>
<text x="171.3" y="50.1">C704</text>
<text x="171.5" y="52.1">10V</text>
<text x=".8" y="57">C</text>
<text x="30.7" y="59.6">KEY_COL(4)</text>
<text x="190.1" y="57">C</text>
<text x="30.7" y="61.9">KEY_COL(2)</text>
<text x="30.7" y="64.1">KEY_COL(0)</text>
<text x="30.7" y="60.7">KEY_COL(3)</text>
<text x="30.7" y="63">KEY_COL(1)</text>
<text x="139.8" y="64.5">VBAT</text>
<text x="159.3" y="64">4</text>
<text x="160.3" y="64.5">VDD</text>
<text x="162.1" y="62">U703</text>
<text x="163.4" y="64.5">VOUT</text>
<text x="166.2" y="64">1</text>
<text x="180.7" y="64.5">LVCC</text>
<text x="16.1" y="71.3">KEY_ROW(4:0)</text>
<text x="51.3" y="71.9">V703 V704 V705 V706</text>
<text x="60.7" y="71.6">V702</text>
<text x="65" y="70.5">KEYPAD</text>
<text x="66.4" y="69.3">SEND</text>
<text x="74.1" y="70.5">KEYPAD</text>
<text x="75.5" y="69.3">CLEAR</text>
<text x="92.7" y="71.9">1</text>
<text x="93.9" y="70.4">INT</text>
<text x="96.2" y="71.9">2</text>
<text x="139.8" y="66.8">VCCD</text>
<text x="159.3" y="66.2">3</text>
<text x="159.5" y="69.3">R1141Q331D-TR</text>
<text x="160.3" y="66.8">CE</text>
<text x="163.9" y="66.8">GND</text>
<text x="166.2" y="66.2">2</text>
<text x="30.7" y="74.3">KEY_ROW(0)</text>
<text x="65.2" y="73.2">1</text>
<text x="69" y="73.2">2</text>
<text x="74.3" y="73.2">1</text>
<text x="78.2" y="73.2">2</text>
<text x="158.1" y="74.2">6.3V</text>
<text x="158.2" y="72.1">C705</text>
<text x="158.2" y="73.2">1UF</text>
<text x="175" y="72.1">C706</text>
<text x="175" y="73.2">2.2UF</text>
<text x="175.1" y="74.2">10V</text>
<text x=".8" y="78.8">D</text>
<text x="65" y="82.9">KEYPAD</text>
<text x="66.4" y="81.8">1</text>
<text x="74.1" y="82.9">KEYPAD</text>
<text x="75.5" y="81.8">2</text>
<text x="83.2" y="82.9">KEYPAD</text>
<text x="84.7" y="81.8">3</text>
<text x="92.3" y="82.9">KEYPAD</text>
<text x="93.8" y="81.8">UP</text>
<text x="190.1" y="78.8">D</text>
<text x="30.7" y="86.8">KEY_ROW(1)</text>
<text x="65.2" y="85.7">1</text>
<text x="69" y="85.7">2</text>
<text x="74.3" y="85.7">1</text>
<text x="78.2" y="85.7">2</text>
<text x="83.5" y="85.7">1</text>
<text x="87.3" y="85.7">2</text>
<text x="92.6" y="85.7">1</text>
<text x="96.4" y="85.7">2</text>
<text x="169.6" y="89.7">VOL701</text>
<text x="65" y="95.3">KEYPAD</text>
<text x="66.4" y="94.2">4</text>
<text x="74.1" y="95.3">KEYPAD</text>
<text x="75.5" y="94.2">5</text>
<text x="83.2" y="95.3">KEYPAD</text>
<text x="84.7" y="94.2">6</text>
<text x="92.3" y="95.3">KEYPAD</text>
<text x="93.8" y="94.2">DOWN</text>
<text x="135.4" y="94">KEY_ROW(1)</text>
<text x="166.7" y="95.6">2</text>
<text x="166.7" y="93.4">1</text>
<text x="167" y="90.8">NEW_VOLUME_KEY</text>
<text x="168.1" y="94">V_UP</text>
<text x=".8" y="100.5">E</text>
<text x="30.7" y="99.3">KEY_ROW(2)</text>
<text x="65.2" y="98.2">1</text>
<text x="66.4" y="101">7</text>
<text x="69" y="98.2">2</text>
<text x="74.3" y="98.2">1</text>
<text x="75.5" y="101">8</text>
<text x="78.2" y="98.2">2</text>
<text x="83.5" y="98.2">1</text>
<text x="84.7" y="101">9</text>
<text x="87.3" y="98.2">2</text>
<text x="92.6" y="98.2">1</text>
<text x="93.8" y="101">LEFT</text>
<text x="96.4" y="98.2">2</text>
<text x="103.2" y="101">F1</text>
<text x="135.4" y="98.5">KEY_COL(4)</text>
<text x="135.4" y="96.3">KEY_ROW(2)</text>
<text x="166.7" y="100.2">4</text>
<text x="166.7" y="97.9">3</text>
<text x="168.1" y="100.8">GND</text>
<text x="168.1" y="98.5">V_COMMON</text>
<text x="168.1" y="96.3">V_DOWN</text>
<text x="190.1" y="100.5">E</text>
<text x="30.7" y="106">KEY_ROW(3)</text>
<text x="65" y="102.2">KEYPAD</text>
<text x="65.2" y="105">1</text>
<text x="66.4" y="107.9">*</text>
<text x="69" y="105">2</text>
<text x="74.1" y="102.2">KEYPAD</text>
<text x="74.3" y="105">1</text>
<text x="75.5" y="107.9">0</text>
<text x="78.2" y="105">2</text>
<text x="83.2" y="102.2">KEYPAD</text>
<text x="83.5" y="105">1</text>
<text x="84.7" y="107.9">SH</text>
<text x="87.3" y="105">2</text>
<text x="92.3" y="102.2">KEYPAD</text>
<text x="92.6" y="105">1</text>
<text x="93.8" y="107.9">RIGHT</text>
<text x="96.4" y="105">2</text>
<text x="100.9" y="102.2">KEYPAD</text>
<text x="101.7" y="105">1</text>
<text x="102.9" y="107.9">F2</text>
<text x="105.5" y="105">2</text>
<text x="30.7" y="112.9">KEY_ROW(4)</text>
<text x="65" y="109">KEYPAD</text>
<text x="65.2" y="111.8">1</text>
<text x="69" y="111.8">2</text>
<text x="74.1" y="109">KEYPAD</text>
<text x="74.3" y="111.8">1</text>
<text x="78.2" y="111.8">2</text>
<text x="83.2" y="109">KEYPAD</text>
<text x="83.5" y="111.8">1</text>
<text x="87.3" y="111.8">2</text>
<text x="92.3" y="109">KEYPAD</text>
<text x="92.6" y="111.8">1</text>
<text x="96.4" y="111.8">2</text>
<text x="101.1" y="109">KEYPAD</text>
<text x="101.7" y="111.8">1</text>
<text x="105.5" y="111.8">2</text>
<text x="148.7" y="108.4">V714</text>
<text x="152.1" y="108.4">V715</text>
<text x="155.6" y="108.4">V716</text>
<text x="155.6" y="110.1">6V</text>
<text x="155.6" y="109.3">uClamp0501H</text>
<text x="59.8" y="118">VC040205X150R</text>
<text x="59.8" y="118.9">5.6V,20A</text>
<text x="151.8" y="120">Engineer</text>
<text x=".8" y="122.3">F</text>
<text x="49" y="120.6">V707 V708 V709 V710 V711</text>
<text x="151.4" y="124.4">R&amp;D CHK</text>
<text x="151.7" y="122.2">Drawn by</text>
<text x="162.8" y="124.8">TITLE:</text>
<text x="186.7" y="124.4">Size</text>
<text x="187" y="125.6">A3</text>
<text x="190.1" y="122.3">F</text>
<text x="111.2" y="131.3">Changed by</text>
<text x="122.8" y="131.3">Date Changed</text>
<text x="143.2" y="131.3">Time Changed</text>
<text x="151.3" y="131.3">QA CHK</text>
<text x="151.7" y="129">MFG ENGR CHK</text>
<text x="151.8" y="126.7">DOC CTRL CHK</text>
<text x="162.6" y="131.3">REV</text>
<text x="167.5" y="131.3">Drawing Number</text>
<text x="178.7" y="131.6">Sheet</text>
<text x="182" y="131.7">7</text>
<text x="184.3" y="131.6">of</text>
<text x="186.5" y="131.7">9</text>
<text x="14.1" y="134.1">1</text>
<text x="37.3" y="134.1">2</text>
<text x="60.6" y="134.1">3</text>
<text x="83.9" y="134.1">4</text>
<text x="107.1" y="134.1">5</text>
<text x="110.6" y="132.3">user8</text>
<text x="130.4" y="134.1">6</text>
<text x="142.8" y="132.3">3:12:05 pm</text>
<text x="153.7" y="134.1">7</text>
<text x="163" y="132.2">2.4</text>
<text x="176.9" y="134.1">8</text>
</g>
</svg>
